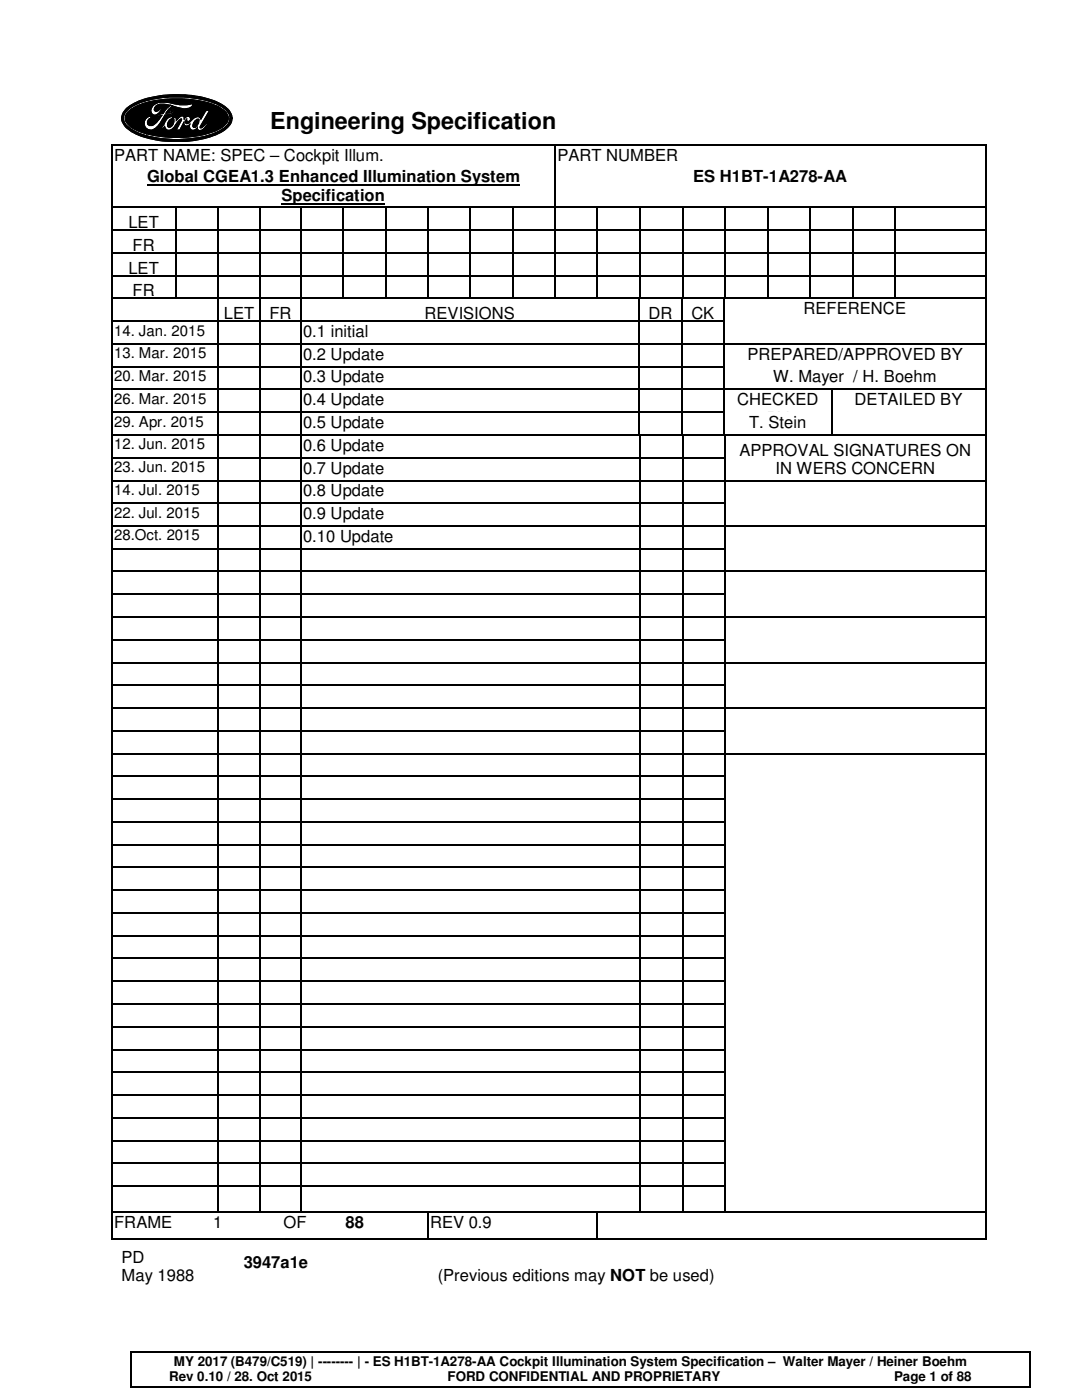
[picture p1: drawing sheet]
<svg xmlns="http://www.w3.org/2000/svg" width="216mm" height="279mm" viewBox="0 0 216 279" stroke-linecap="round" stroke-linejoin="round" font-family="sans-serif">
<g fill="#000">
<path d="M22.2 28.8h.2v.2h-.2zM22.4 28.8h.3v.2h-.3zM51.9 28.8h.3v.2h-.3zM110.6 28.8h.3v.2h-.3zM165.6 28.8h.2v.2h-.2zM165.8 28.8h.2v.2h-.2zM196.6 28.8h.2v.2h-.2zM22.2 41.3h.2v.2h-.2zM22.2 45.8h.2v.3h-.2zM22.2 50.3h.2v.3h-.2zM22.2 54.9h.2v.2h-.2zM22.2 59.4h.2v.2h-.2z"/>
<path d="M34.9 41.3h.3v.2h-.3zM34.9 45.8h.3v.3h-.3zM34.9 50.3h.3v.3h-.3zM34.9 54.9h.3v.2h-.3zM34.9 59.4h.3v.2h-.3zM43.3 41.3h.3v.2h-.3zM43.3 45.8h.3v.3h-.3zM43.3 50.3h.3v.3h-.3zM43.3 54.9h.3v.2h-.3zM43.3 59.4h.3v.2h-.3zM51.9 41.3h.2v.2h-.2zM51.9 45.8h.2v.3h-.2z"/>
<path d="M51.9 50.3h.2v.3h-.2zM51.9 54.9h.2v.2h-.2zM51.9 59.4h.2v.2h-.2zM59.9 41.3h.3v.2h-.3zM59.9 45.8h.3v.3h-.3zM59.9 50.3h.3v.3h-.3zM59.9 54.9h.3v.2h-.3zM59.9 59.4h.3v.2h-.3zM68.4 41.3h.2v.2h-.2zM68.4 45.8h.2v.3h-.2zM68.4 50.3h.2v.3h-.2zM68.4 54.9h.2v.2h-.2z"/>
<path d="M68.4 59.4h.2v.2h-.2zM76.8 41.3h.3v.2h-.3zM76.8 45.8h.3v.3h-.3zM76.8 50.3h.3v.3h-.3zM76.8 54.9h.3v.2h-.3zM76.8 59.4h.3v.2h-.3zM85.2 41.3h.3v.2h-.3zM85.2 45.8h.3v.3h-.3zM85.2 50.3h.3v.3h-.3zM85.2 54.9h.3v.2h-.3zM85.2 59.4h.3v.2h-.3zM93.7 41.3h.2v.2h-.2z"/>
<path d="M93.7 45.8h.2v.3h-.2zM93.7 50.3h.2v.3h-.2zM93.7 54.9h.2v.2h-.2zM93.7 59.4h.2v.2h-.2zM102.2 41.3h.2v.2h-.2zM102.2 45.8h.2v.3h-.2zM102.2 50.3h.2v.3h-.2zM102.2 54.9h.2v.2h-.2zM102.2 59.4h.2v.2h-.2zM110.6 41.3h.3v.2h-.3zM110.6 45.8h.3v.3h-.3zM110.6 50.3h.3v.3h-.3z"/>
<path d="M110.6 54.9h.3v.2h-.3zM110.6 59.4h.3v.2h-.3zM119.1 41.3h.2v.2h-.2zM119.1 45.8h.2v.3h-.2zM119.1 50.3h.2v.3h-.2zM119.1 54.9h.2v.2h-.2zM119.1 59.4h.2v.2h-.2zM127.5 59.4h.2v.2h-.2zM127.6 41.3h.2v.2h-.2zM127.6 45.8h.2v.3h-.2zM127.6 50.3h.2v.3h-.2zM127.6 54.9h.2v.2h-.2z"/>
<path d="M127.7 59.4h.2v.2h-.2zM135.9 59.4h.3v.2h-.3zM136.1 41.3h.2v.2h-.2zM136.1 45.8h.2v.3h-.2zM136.1 50.3h.2v.3h-.2zM136.1 54.9h.2v.2h-.2zM136.2 59.4h.2v.2h-.2zM144.4 59.4h.3v.2h-.3zM144.6 41.3h.2v.2h-.2zM144.6 45.8h.2v.3h-.2zM144.6 50.3h.2v.3h-.2zM144.6 54.9h.2v.2h-.2z"/>
<path d="M144.7 59.4h.2v.2h-.2zM153 41.3h.3v.2h-.3zM153 45.8h.3v.3h-.3zM153 50.3h.3v.3h-.3zM153 54.9h.3v.2h-.3zM153 59.4h.3v.2h-.3zM161.5 41.3h.3v.2h-.3zM161.5 45.8h.3v.3h-.3zM161.5 50.3h.3v.3h-.3zM161.5 54.9h.3v.2h-.3zM161.5 59.4h.3v.2h-.3zM170 41.3h.2v.2h-.2z"/>
<path d="M170 45.8h.2v.3h-.2zM170 50.3h.2v.3h-.2zM170 54.9h.2v.2h-.2zM170 59.4h.2v.2h-.2zM178.5 41.3h.2v.2h-.2zM178.5 45.8h.2v.3h-.2zM178.5 50.3h.2v.3h-.2zM178.5 54.9h.2v.2h-.2zM178.5 59.4h.2v.2h-.2zM196.6 41.3h.2v.2h-.2zM196.6 45.8h.2v.3h-.2zM196.6 50.3h.2v.3h-.2z"/>
<path d="M196.6 54.9h.2v.2h-.2zM196.6 59.4h.2v.2h-.2zM22.2 64h.2v.2h-.2zM22.2 68.5h.2v.2h-.2zM22.2 73.1h.2v.2h-.2zM22.2 77.6h.2v.3h-.2zM43.3 64h.3v.2h-.3zM43.3 68.5h.3v.2h-.3zM43.3 73.1h.3v.2h-.3zM43.3 77.6h.3v.3h-.3zM51.9 64h.2v.2h-.2zM51.9 68.5h.2v.2h-.2z"/>
<path d="M51.9 73.1h.2v.2h-.2zM51.9 77.6h.2v.3h-.2zM59.9 64h.3v.2h-.3zM59.9 68.5h.3v.2h-.3zM59.9 73.1h.3v.2h-.3zM59.9 77.6h.3v.3h-.3zM127.5 64h.2v.2h-.2zM127.5 68.5h.2v.2h-.2zM127.5 73.1h.2v.2h-.2zM127.5 77.6h.2v.3h-.2zM135.9 64h.3v.2h-.3zM135.9 68.5h.3v.2h-.3z"/>
<path d="M135.9 73.1h.3v.2h-.3zM135.9 77.6h.3v.3h-.3zM144.4 64h.3v.2h-.3zM144.4 68.5h.3v.2h-.3zM144.4 73.1h.3v.2h-.3zM144.4 77.6h.3v.3h-.3zM165.8 77.6h.2v.3h-.2zM196.6 64h.2v.2h-.2zM196.6 68.5h.2v.2h-.2zM196.6 73.1h.2v.2h-.2zM196.6 77.6h.2v.3h-.2zM22.2 82.1h.2v.3h-.2z"/>
<path d="M22.2 86.7h.2v.2h-.2zM22.2 91.2h.2v.2h-.2zM22.2 95.8h.2v.2h-.2zM43.3 82.1h.3v.3h-.3zM43.3 86.7h.3v.2h-.3zM43.3 91.2h.3v.2h-.3zM43.3 95.8h.3v.2h-.3zM51.9 82.1h.2v.3h-.2zM51.9 86.7h.2v.2h-.2zM51.9 91.2h.2v.2h-.2zM51.9 95.8h.2v.2h-.2zM59.9 82.1h.3v.3h-.3z"/>
<path d="M59.9 86.7h.3v.2h-.3zM59.9 91.2h.3v.2h-.3zM59.9 95.8h.3v.2h-.3zM127.5 82.1h.2v.3h-.2zM127.5 86.7h.2v.2h-.2zM127.6 91.2h.2v.2h-.2zM127.6 95.8h.2v.2h-.2zM127.7 86.7h.2v.2h-.2zM135.9 82.1h.3v.3h-.3zM135.9 86.7h.3v.2h-.3zM136.1 91.2h.2v.2h-.2zM136.1 95.8h.2v.2h-.2z"/>
<path d="M136.2 86.7h.2v.2h-.2zM144.4 82.1h.3v.3h-.3zM144.4 86.7h.3v.2h-.3zM144.6 91.2h.2v.2h-.2zM144.6 95.8h.2v.2h-.2zM144.7 86.7h.2v.2h-.2zM165.8 82.1h.2v.3h-.2zM165.8 86.7h.2v.2h-.2zM196.6 82.1h.2v.3h-.2zM196.6 86.7h.2v.2h-.2zM196.6 91.2h.2v.2h-.2zM196.6 95.8h.2v.2h-.2z"/>
<path d="M22.2 100.3h.2v.2h-.2zM22.2 104.9h.2v.2h-.2zM22.2 109.4h.2v.2h-.2zM22.2 113.9h.2v.3h-.2zM22.2 118.4h.2v.3h-.2zM43.3 100.3h.3v.2h-.3zM43.3 104.9h.3v.2h-.3zM43.3 109.4h.3v.2h-.3zM43.3 113.9h.3v.3h-.3zM43.3 118.4h.3v.3h-.3zM51.9 100.3h.2v.2h-.2zM51.9 104.9h.2v.2h-.2z"/>
<path d="M51.9 109.4h.2v.2h-.2zM51.9 113.9h.2v.3h-.2zM51.9 118.4h.2v.3h-.2zM59.9 100.3h.3v.2h-.3zM59.9 104.9h.3v.2h-.3zM59.9 109.4h.3v.2h-.3zM59.9 113.9h.3v.3h-.3zM59.9 118.4h.3v.3h-.3zM127.6 100.3h.2v.2h-.2zM127.6 104.9h.2v.2h-.2zM127.6 109.4h.2v.2h-.2zM127.6 113.9h.2v.3h-.2z"/>
<path d="M127.6 118.4h.2v.3h-.2zM136.1 100.3h.2v.2h-.2zM136.1 104.9h.2v.2h-.2zM136.1 109.4h.2v.2h-.2zM136.1 113.9h.2v.3h-.2zM136.1 118.4h.2v.3h-.2zM144.6 100.3h.2v.2h-.2zM144.6 104.9h.2v.2h-.2zM144.6 109.4h.2v.2h-.2zM144.6 113.9h.2v.3h-.2zM144.6 118.4h.2v.3h-.2zM196.6 100.3h.2v.2h-.2z"/>
<path d="M196.6 104.9h.2v.2h-.2zM196.6 109.4h.2v.2h-.2zM196.6 113.9h.2v.3h-.2zM196.6 118.4h.2v.3h-.2zM22.2 123.1h.2v.2h-.2zM22.2 127.6h.2v.2h-.2zM22.2 132.1h.2v.2h-.2zM22.2 136.7h.2v.2h-.2zM43.3 123.1h.3v.2h-.3zM43.3 127.6h.3v.2h-.3zM43.3 132.1h.3v.2h-.3zM43.3 136.7h.3v.2h-.3z"/>
<path d="M51.9 123.1h.2v.2h-.2zM51.9 127.6h.2v.2h-.2zM51.9 132.1h.2v.2h-.2zM51.9 136.7h.2v.2h-.2zM59.9 123.1h.3v.2h-.3zM59.9 127.6h.3v.2h-.3zM59.9 132.1h.3v.2h-.3zM59.9 136.7h.3v.2h-.3zM127.6 123.1h.2v.2h-.2zM127.6 127.6h.2v.2h-.2zM127.6 132.1h.2v.2h-.2zM127.6 136.7h.2v.2h-.2z"/>
<path d="M136.1 123.1h.2v.2h-.2zM136.1 127.6h.2v.2h-.2zM136.1 132.1h.2v.2h-.2zM136.1 136.7h.2v.2h-.2zM144.6 123.1h.2v.2h-.2zM144.6 127.6h.2v.2h-.2zM144.6 132.1h.2v.2h-.2zM144.6 136.7h.2v.2h-.2zM196.6 123.1h.2v.2h-.2zM196.6 127.6h.2v.2h-.2zM196.6 132.1h.2v.2h-.2zM196.6 136.7h.2v.2h-.2z"/>
<path d="M22.2 141.2h.2v.2h-.2zM22.2 145.7h.2v.3h-.2zM22.2 150.3h.2v.2h-.2zM22.2 154.9h.2v.2h-.2zM22.2 159.4h.2v.2h-.2zM43.3 141.2h.3v.2h-.3zM43.3 145.7h.3v.3h-.3zM43.3 150.3h.3v.2h-.3zM43.3 154.9h.3v.2h-.3zM43.3 159.4h.3v.2h-.3zM51.9 141.2h.2v.2h-.2zM51.9 145.7h.2v.3h-.2z"/>
<path d="M51.9 150.3h.2v.2h-.2zM51.9 154.9h.2v.2h-.2zM51.9 159.4h.2v.2h-.2zM59.9 141.2h.3v.2h-.3zM59.9 145.7h.3v.3h-.3zM59.9 150.3h.3v.2h-.3zM59.9 154.9h.3v.2h-.3zM59.9 159.4h.3v.2h-.3zM127.6 141.2h.2v.2h-.2zM127.6 145.7h.2v.3h-.2zM127.6 150.3h.2v.2h-.2zM127.6 154.9h.2v.2h-.2z"/>
<path d="M127.6 159.4h.2v.2h-.2zM136.1 141.2h.2v.2h-.2zM136.1 145.7h.2v.3h-.2zM136.1 150.3h.2v.2h-.2zM136.1 154.9h.2v.2h-.2zM136.1 159.4h.2v.2h-.2zM144.6 141.2h.2v.2h-.2zM144.6 145.7h.2v.3h-.2zM144.6 150.3h.2v.2h-.2zM144.6 154.9h.2v.2h-.2zM144.6 159.4h.2v.2h-.2zM196.6 141.2h.2v.2h-.2z"/>
<path d="M196.6 145.7h.2v.3h-.2zM196.6 150.3h.2v.2h-.2zM196.6 154.9h.2v.2h-.2zM196.6 159.4h.2v.2h-.2zM22.2 163.9h.2v.3h-.2zM22.2 168.4h.2v.3h-.2zM22.2 173h.2v.2h-.2zM22.2 177.5h.2v.3h-.2zM43.3 163.9h.3v.3h-.3zM43.3 168.4h.3v.3h-.3zM43.3 173h.3v.2h-.3zM43.3 177.5h.3v.3h-.3z"/>
<path d="M51.9 163.9h.2v.3h-.2zM51.9 168.4h.2v.3h-.2zM51.9 173h.2v.2h-.2zM51.9 177.5h.2v.3h-.2zM59.9 163.9h.3v.3h-.3zM59.9 168.4h.3v.3h-.3zM59.9 173h.3v.2h-.3zM59.9 177.5h.3v.3h-.3zM127.6 163.9h.2v.3h-.2zM127.6 168.4h.2v.3h-.2zM127.6 173h.2v.2h-.2zM127.6 177.5h.2v.3h-.2z"/>
<path d="M136.1 163.9h.2v.3h-.2zM136.1 168.4h.2v.3h-.2zM136.1 173h.2v.2h-.2zM136.1 177.5h.2v.3h-.2zM144.6 163.9h.2v.3h-.2zM144.6 168.4h.2v.3h-.2zM144.6 173h.2v.2h-.2zM144.6 177.5h.2v.3h-.2zM196.6 163.9h.2v.3h-.2zM196.6 168.4h.2v.3h-.2zM196.6 173h.2v.2h-.2zM196.6 177.5h.2v.3h-.2z"/>
<path d="M22.2 182.1h.2v.2h-.2zM22.2 186.6h.2v.3h-.2zM22.2 191.2h.2v.2h-.2zM22.2 195.7h.2v.3h-.2zM43.3 182.1h.3v.2h-.3zM43.3 186.6h.3v.3h-.3zM43.3 191.2h.3v.2h-.3zM43.3 195.7h.3v.3h-.3zM51.9 182.1h.2v.2h-.2zM51.9 186.6h.2v.3h-.2zM51.9 191.2h.2v.2h-.2zM51.9 195.7h.2v.3h-.2z"/>
<path d="M59.9 182.1h.3v.2h-.3zM59.9 186.6h.3v.3h-.3zM59.9 191.2h.3v.2h-.3zM59.9 195.7h.3v.3h-.3zM127.6 182.1h.2v.2h-.2zM127.6 186.6h.2v.3h-.2zM127.6 191.2h.2v.2h-.2zM127.6 195.7h.2v.3h-.2zM136.1 182.1h.2v.2h-.2zM136.1 186.6h.2v.3h-.2zM136.1 191.2h.2v.2h-.2zM136.1 195.7h.2v.3h-.2z"/>
<path d="M144.6 182.1h.2v.2h-.2zM144.6 186.6h.2v.3h-.2zM144.6 191.2h.2v.2h-.2zM144.6 195.7h.2v.3h-.2zM196.6 182.1h.2v.2h-.2zM196.6 186.6h.2v.3h-.2zM196.6 191.2h.2v.2h-.2zM196.6 195.7h.2v.3h-.2zM22.2 200.2h.2v.3h-.2zM22.2 204.8h.2v.3h-.2zM22.2 209.3h.2v.3h-.2zM22.2 213.9h.2v.2h-.2z"/>
<path d="M22.2 218.4h.2v.3h-.2zM43.3 200.2h.3v.3h-.3zM43.3 204.8h.3v.3h-.3zM43.3 209.3h.3v.3h-.3zM43.3 213.9h.3v.2h-.3zM43.3 218.4h.3v.3h-.3zM51.9 200.2h.2v.3h-.2zM51.9 204.8h.2v.3h-.2zM51.9 209.3h.2v.3h-.2zM51.9 213.9h.2v.2h-.2zM51.9 218.4h.2v.3h-.2zM59.9 200.2h.3v.3h-.3z"/>
<path d="M59.9 204.8h.3v.3h-.3zM59.9 209.3h.3v.3h-.3zM59.9 213.9h.3v.2h-.3zM59.9 218.4h.3v.3h-.3zM127.6 200.2h.2v.3h-.2zM127.6 204.8h.2v.3h-.2zM127.6 209.3h.2v.3h-.2zM127.6 213.9h.2v.2h-.2zM127.6 218.4h.2v.3h-.2zM136.1 200.2h.2v.3h-.2zM136.1 204.8h.2v.3h-.2zM136.1 209.3h.2v.3h-.2z"/>
<path d="M136.1 213.9h.2v.2h-.2zM136.1 218.4h.2v.3h-.2zM144.6 200.2h.2v.3h-.2zM144.6 204.8h.2v.3h-.2zM144.6 209.3h.2v.3h-.2zM144.6 213.9h.2v.2h-.2zM144.6 218.4h.2v.3h-.2zM196.6 200.2h.2v.3h-.2zM196.6 204.8h.2v.3h-.2zM196.6 209.3h.2v.3h-.2zM196.6 213.9h.2v.2h-.2zM196.6 218.4h.2v.3h-.2z"/>
<path d="M22.2 223h.2v.2h-.2zM22.2 227.5h.2v.3h-.2zM22.2 232.1h.2v.2h-.2zM22.2 236.6h.2v.3h-.2zM43.3 223h.3v.2h-.3zM43.3 227.5h.3v.3h-.3zM43.3 232.1h.3v.2h-.3zM43.3 236.6h.3v.3h-.3zM51.9 223h.2v.2h-.2zM51.9 227.5h.2v.3h-.2zM51.9 232.1h.2v.2h-.2zM51.9 236.6h.2v.3h-.2z"/>
<path d="M59.9 223h.3v.2h-.3zM59.9 227.5h.3v.3h-.3zM59.9 232.1h.3v.2h-.3zM59.9 236.6h.3v.3h-.3zM127.6 223h.2v.2h-.2zM127.6 227.5h.2v.3h-.2zM127.6 232.1h.2v.2h-.2zM127.6 236.6h.2v.3h-.2zM136.1 223h.2v.2h-.2zM136.1 227.5h.2v.3h-.2zM136.1 232.1h.2v.2h-.2zM136.1 236.6h.2v.3h-.2z"/>
<path d="M144.6 223h.2v.2h-.2zM144.6 227.5h.2v.3h-.2zM144.6 232.1h.2v.2h-.2zM144.6 236.6h.2v.3h-.2zM196.6 223h.2v.2h-.2zM196.6 227.5h.2v.3h-.2zM196.6 232.1h.2v.2h-.2zM196.6 236.6h.2v.3h-.2zM22.2 241.9h.2v.2h-.2zM22.2 247.2h.2v.2h-.2zM22.4 247.2h.3v.2h-.3zM42 241.9h.3v.2h-.3z"/>
<path d="M42 247.2h.3v.2h-.3zM42.3 241.9h1v.2h-1zM43.3 241.9h.3v.2h-.3zM46.7 247.2h.2v.2h-.2zM51.9 241.9h.2v.2h-.2zM56.1 241.9h.2v.2h-.2zM56.1 247.2h.2v.2h-.2zM59.9 241.9h.3v.2h-.3zM68.5 241.9h.2v.2h-.2zM68.5 247.2h.2v.2h-.2zM85.2 241.9h.3v.2h-.3zM85.2 247.2h.3v.2h-.3z"/>
<path d="M85.5 247.2h.2v.2h-.2zM119.1 241.9h.2v.2h-.2zM119.1 247.2h.2v.2h-.2zM127.6 241.9h.2v.2h-.2zM136.1 241.9h.2v.2h-.2zM144.6 241.9h.2v.2h-.2zM170.1 247.2h.2v.2h-.2zM170.3 247.2h.3v.2h-.3zM196.6 241.9h.2v.2h-.2zM196.6 247.2h.2v.2h-.2zM26 269.6h.2v.2h-.2zM26 276.6h.2v.3h-.2z"/>
<path d="M205.4 269.6h.3v.2h-.3zM205.4 276.6h.3v.3h-.3z"/>
</g>
<g fill="none" stroke="#000" stroke-width=".21">
<path d="M22.7 28.9h29.2M52.2 28.9h58.4M110.9 28.9h54.7M166 28.9h30.6M22.4 41.4h12.5M35.2 41.4h8.1M43.6 41.4h8.3M52 41.5v4.3M52 46.1v4.2M52 50.6v4.3M52 55.1v4.3M52 59.6v4.4"/>
<path d="M52.1 41.4h7.8M60.2 41.4h8.2M68.5 41.5v4.3M68.5 46.1v4.2M68.5 50.6v4.3M68.5 55.1v4.3M68.6 41.4h8.2M77.1 41.4h8.1M85.5 41.4h8.2M93.8 41.5v4.3M93.8 46.1v4.2M93.8 50.6v4.3"/>
<path d="M93.8 55.1v4.3M93.9 41.4h8.3M102.3 41.5v4.3M102.3 46.1v4.2M102.3 50.6v4.3M102.3 55.1v4.3M102.4 41.4h8.2M110.9 41.4h8.2M119.3 41.4h8.3M127.6 59.6v4.4M127.8 41.4h8.3M136.2 41.5v4.3"/>
<path d="M136.2 46.1v4.2M136.2 50.6v4.3M136.2 55.1v4.3M136.3 41.4h8.3M144.7 41.5v4.3M144.7 46.1v4.2M144.7 50.6v4.3M144.7 55.1v4.3M144.8 41.4h8.2M153.3 41.4h8.2M161.8 41.4h8.2M170.1 41.5v4.3"/>
<path d="M170.1 46.1v4.2M170.1 50.6v4.3M170.1 55.1v4.3M170.2 41.4h8.3M178.6 41.5v4.3M178.6 46.1v4.2M178.6 50.6v4.3M178.6 55.1v4.3M178.7 41.4h17.9M22.4 64.1h20.9M22.4 68.6h20.9M43.6 64.1h8.3"/>
<path d="M43.6 68.6h8.3M52 64.2v4.3M52 68.7v4.4M52 73.3v4.3M52 77.9v4.2M52.1 64.1h7.8M52.1 68.6h7.8M60.2 64.1h67.3M60.2 68.6h67.3M127.6 64.2v4.3M127.6 68.7v4.4M127.6 73.3v4.3"/>
<path d="M127.6 77.9v4.2M127.7 64.1h8.2M127.7 68.6h8.2M136.2 64.1h8.2M136.2 68.6h8.2M144.7 68.6h51.9M165.9 77.9v4.2M22.4 91.3h20.9M22.4 95.9h20.9M43.6 91.3h8.3M43.6 95.9h8.3M52 82.4v4.3"/>
<path d="M52 86.9v4.3M52 91.4v4.4M52 96v4.3M52.1 91.3h7.8M52.1 95.9h7.8M60.2 91.3h67.4M60.2 95.9h67.4M127.6 82.4v4.3M127.8 91.3h8.3M127.8 95.9h8.3M136.2 86.9v4.3M136.2 91.4v4.4"/>
<path d="M136.2 96v4.3M136.3 91.3h8.3M136.3 95.9h8.3M144.7 86.9v4.3M144.7 91.4v4.4M144.7 96v4.3M144.8 95.9h51.8M165.9 82.4v4.3M22.4 100.4h20.9M43.6 100.4h8.3M52 100.5v4.4M52 105.1v4.3"/>
<path d="M52 109.6v4.3M52 114.2v4.2M52 118.7v4.4M52.1 100.4h7.8M60.2 100.4h67.4M127.8 100.4h8.3M136.2 100.5v4.4M136.2 105.1v4.3M136.2 109.6v4.3M136.2 114.2v4.2M136.2 118.7v4.4M136.3 100.4h8.3"/>
<path d="M144.7 100.5v4.4M144.7 105.1v4.3M144.7 109.6v4.3M144.7 114.2v4.2M144.7 118.7v4.4M22.4 123.2h20.9M22.4 127.7h20.9M22.4 132.2h20.9M43.6 123.2h8.3M43.6 127.7h8.3M43.6 132.2h8.3M52 123.3v4.3"/>
<path d="M52 127.8v4.3M52 132.3v4.4M52 136.9v4.3M52.1 123.2h7.8M52.1 127.7h7.8M52.1 132.2h7.8M60.2 123.2h67.4M60.2 127.7h67.4M60.2 132.2h67.4M127.8 123.2h8.3M127.8 127.7h8.3M127.8 132.2h8.3"/>
<path d="M136.2 123.3v4.3M136.2 127.8v4.3M136.2 132.3v4.4M136.2 136.9v4.3M136.3 123.2h8.3M136.3 127.7h8.3M136.3 132.2h8.3M144.7 123.3v4.3M144.7 127.8v4.3M144.7 132.3v4.4M144.7 136.9v4.3M144.8 123.2h51.8"/>
<path d="M144.8 132.2h51.8M22.4 155h20.9M22.4 159.5h20.9M43.6 155h8.3M43.6 159.5h8.3M52 141.4v4.3M52 146v4.3M52 150.5v4.4M52 155.1v4.3M52 159.6v4.3M52.1 155h7.8M52.1 159.5h7.8"/>
<path d="M60.2 155h67.4M60.2 159.5h67.4M127.8 155h8.3M127.8 159.5h8.3M136.2 141.4v4.3M136.2 146v4.3M136.2 150.5v4.4M136.2 155.1v4.3M136.2 159.6v4.3M136.3 155h8.3M136.3 159.5h8.3M144.7 141.4v4.3"/>
<path d="M144.7 146v4.3M144.7 150.5v4.4M144.7 155.1v4.3M144.7 159.6v4.3M52 164.2v4.2M52 168.7v4.3M52 173.2v4.3M52 177.8v4.3M136.2 164.2v4.2M136.2 168.7v4.3M136.2 173.2v4.3M136.2 177.8v4.3"/>
<path d="M144.7 164.2v4.2M144.7 168.7v4.3M144.7 173.2v4.3M144.7 177.8v4.3M22.4 186.8h20.9M22.4 191.3h20.9M43.6 186.8h8.3M43.6 191.3h8.3M52 182.3v4.3M52 186.9v4.3M52 191.4v4.3M52 196v4.2"/>
<path d="M52.1 186.8h7.8M52.1 191.3h7.8M60.2 186.8h67.4M60.2 191.3h67.4M127.8 186.8h8.3M127.8 191.3h8.3M136.2 182.3v4.3M136.2 186.9v4.3M136.2 191.4v4.3M136.2 196v4.2M136.3 186.8h8.3M136.3 191.3h8.3"/>
<path d="M144.7 182.3v4.3M144.7 186.9v4.3M144.7 191.4v4.3M144.7 196v4.2M22.4 214h20.9M22.4 218.5h20.9M43.6 214h8.3M43.6 218.5h8.3M52 200.5v4.3M52 205.1v4.2M52 209.6v4.3M52 214.1v4.3"/>
<path d="M52 218.7v4.3M52.1 214h7.8M52.1 218.5h7.8M60.2 214h67.4M60.2 218.5h67.4M127.8 214h8.3M127.8 218.5h8.3M136.2 200.5v4.3M136.2 205.1v4.2M136.2 209.6v4.3M136.2 214.1v4.3M136.2 218.7v4.3"/>
<path d="M136.3 214h8.3M136.3 218.5h8.3M144.7 200.5v4.3M144.7 205.1v4.2M144.7 209.6v4.3M144.7 214.1v4.3M144.7 218.7v4.3M22.4 223.1h20.9M43.6 223.1h8.3M52 223.2v4.3M52 227.8v4.3M52 232.3v4.3"/>
<path d="M52 236.9v5M52.1 223.1h7.8M60.2 223.1h67.4M127.8 223.1h8.3M136.2 223.2v4.3M136.2 227.8v4.3M136.2 232.3v4.3M136.2 236.9v5M136.3 223.1h8.3M144.7 223.2v4.3M144.7 227.8v4.3M144.7 232.3v4.3"/>
<path d="M144.7 236.9v5M26.1 269.8v6.8M26.2 269.7h179.2"/>
</g>
<g fill="none" stroke="#000" stroke-width=".25">
<path d="M22.3 29v12.3M110.7 29v12.3M196.7 29v12.3M22.3 41.5v4.3M22.3 46.1v4.2M22.3 50.6v4.3M22.3 55.1v4.3M22.3 59.6v4.4M22.4 45.9h12.5M22.4 50.5h12.5M22.4 55h12.5M22.4 59.5h12.5"/>
<path d="M35.1 41.5v4.3M35.1 46.1v4.2M35.1 50.6v4.3M35.1 55.1v4.3M35.2 45.9h8.1M35.2 50.5h8.1M35.2 55h8.1M35.2 59.5h8.1M43.5 41.5v4.3M43.5 46.1v4.2M43.5 50.6v4.3M43.5 55.1v4.3"/>
<path d="M43.5 59.6v4.4M43.6 45.9h8.3M43.6 50.5h8.3M43.6 55h8.3M43.6 59.5h8.3M52.1 45.9h7.8M52.1 50.5h7.8M52.1 55h7.8M52.1 59.5h7.8M60 41.5v4.3M60 46.1v4.2M60 50.6v4.3"/>
<path d="M60 55.1v4.3M60 59.6v4.4M60.2 45.9h8.2M60.2 50.5h8.2M60.2 55h8.2M60.2 59.5h8.2M68.6 45.9h8.2M68.6 50.5h8.2M68.6 55h8.2M68.6 59.5h8.2M77 41.5v4.3M77 46.1v4.2"/>
<path d="M77 50.6v4.3M77 55.1v4.3M77.1 45.9h8.1M77.1 50.5h8.1M77.1 55h8.1M77.1 59.5h8.1M85.3 41.5v4.3M85.3 46.1v4.2M85.3 50.6v4.3M85.3 55.1v4.3M85.5 45.9h8.2M85.5 50.5h8.2"/>
<path d="M85.5 55h8.2M85.5 59.5h8.2M93.9 45.9h8.3M93.9 50.5h8.3M93.9 55h8.3M93.9 59.5h8.3M102.4 45.9h8.2M102.4 50.5h8.2M102.4 55h8.2M102.4 59.5h8.2M110.7 41.5v4.3M110.7 46.1v4.2"/>
<path d="M110.7 50.6v4.3M110.7 55.1v4.3M110.9 45.9h8.2M110.9 50.5h8.2M110.9 55h8.2M110.9 59.5h8.2M119.2 41.5v4.3M119.2 46.1v4.2M119.2 50.6v4.3M119.2 55.1v4.3M119.3 45.9h8.3M119.3 50.5h8.3"/>
<path d="M119.3 55h8.3M119.3 59.5h8.2M127.7 41.5v4.3M127.7 46.1v4.2M127.7 50.6v4.3M127.7 55.1v4.3M127.8 45.9h8.3M127.8 50.5h8.3M127.8 55h8.3M127.9 59.5h8M136.1 59.6v4.4M136.3 45.9h8.3"/>
<path d="M136.3 50.5h8.3M136.3 55h8.3M136.4 59.5h8M144.5 59.6v4.4M144.8 45.9h8.2M144.8 50.5h8.2M144.8 55h8.2M144.9 59.5h8.1M153.2 41.5v4.3M153.2 46.1v4.2M153.2 50.6v4.3M153.2 55.1v4.3"/>
<path d="M153.3 45.9h8.2M153.3 50.5h8.2M153.3 55h8.2M153.3 59.5h8.2M161.6 41.5v4.3M161.6 46.1v4.2M161.6 50.6v4.3M161.6 55.1v4.3M161.8 45.9h8.2M161.8 50.5h8.2M161.8 55h8.2M161.8 59.5h8.2"/>
<path d="M170.2 45.9h8.3M170.2 50.5h8.3M170.2 55h8.3M170.2 59.5h8.3M178.7 45.9h17.9M178.7 50.5h17.9M178.7 55h17.9M178.7 59.5h17.9M196.7 41.5v4.3M196.7 46.1v4.2M196.7 50.6v4.3M196.7 55.1v4.3"/>
<path d="M196.7 59.6v4.4M22.3 64.2v4.3M22.3 68.7v4.4M22.3 73.3v4.3M22.3 77.9v4.2M22.4 73.2h20.9M22.4 77.7h20.9M43.5 64.2v4.3M43.5 68.7v4.4M43.5 73.3v4.3M43.5 77.9v4.2M43.6 73.2h8.3"/>
<path d="M43.6 77.7h8.3M52.1 73.2h7.8M52.1 77.7h7.8M60 64.2v4.3M60 68.7v4.4M60 73.3v4.3M60 77.9v4.2M60.2 73.2h67.3M60.2 77.7h67.3M127.7 73.2h8.2M127.7 77.7h8.2M136.1 64.2v4.3"/>
<path d="M136.1 68.7v4.4M136.1 73.3v4.3M136.1 77.9v4.2M136.2 73.2h8.2M136.2 77.7h8.2M144.5 64.2v4.3M144.5 68.7v4.4M144.5 73.3v4.3M144.5 77.9v4.2M144.7 77.7h21.1M166 77.7h30.6M196.7 64.2v4.3"/>
<path d="M196.7 68.7v4.4M196.7 73.3v4.3M196.7 77.9v4.2M22.3 82.4v4.3M22.3 86.9v4.3M22.3 91.4v4.4M22.3 96v4.3M22.4 82.3h20.9M22.4 86.8h20.9M43.5 82.4v4.3M43.5 86.9v4.3M43.5 91.4v4.4"/>
<path d="M43.5 96v4.3M43.6 82.3h8.3M43.6 86.8h8.3M52.1 82.3h7.8M52.1 86.8h7.8M60 82.4v4.3M60 86.9v4.3M60 91.4v4.4M60 96v4.3M60.2 82.3h67.3M60.2 86.8h67.3M127.7 86.9v4.3"/>
<path d="M127.7 91.4v4.4M127.7 96v4.3M127.7 82.3h8.2M127.9 86.8h8M136.1 82.4v4.3M136.2 82.3h8.2M136.4 86.8h8M144.5 82.4v4.3M144.9 86.8h20.9M166 86.8h30.6M196.7 82.4v4.3M196.7 86.9v4.3"/>
<path d="M196.7 91.4v4.4M196.7 96v4.3M22.3 100.5v4.4M22.3 105.1v4.3M22.3 109.6v4.3M22.3 114.2v4.2M22.3 118.7v4.4M22.4 105h20.9M22.4 109.5h20.9M22.4 114h20.9M22.4 118.6h20.9M43.5 100.5v4.4"/>
<path d="M43.5 105.1v4.3M43.5 109.6v4.3M43.5 114.2v4.2M43.5 118.7v4.4M43.6 105h8.3M43.6 109.5h8.3M43.6 114h8.3M43.6 118.6h8.3M52.1 105h7.8M52.1 109.5h7.8M52.1 114h7.8M52.1 118.6h7.8"/>
<path d="M60 100.5v4.4M60 105.1v4.3M60 109.6v4.3M60 114.2v4.2M60 118.7v4.4M60.2 105h67.4M60.2 109.5h67.4M60.2 114h67.4M60.2 118.6h67.4M127.7 100.5v4.4M127.7 105.1v4.3M127.7 109.6v4.3"/>
<path d="M127.7 114.2v4.2M127.7 118.7v4.4M127.8 105h8.3M127.8 109.5h8.3M127.8 114h8.3M127.8 118.6h8.3M136.3 105h8.3M136.3 109.5h8.3M136.3 114h8.3M136.3 118.6h8.3M144.8 105h51.8M144.8 114h51.8"/>
<path d="M196.7 100.5v4.4M196.7 105.1v4.3M196.7 109.6v4.3M196.7 114.2v4.2M196.7 118.7v4.4M22.3 123.3v4.3M22.3 127.8v4.3M22.3 132.3v4.4M22.3 136.9v4.3M22.4 136.8h20.9M43.5 123.3v4.3M43.5 127.8v4.3"/>
<path d="M43.5 132.3v4.4M43.5 136.9v4.3M43.6 136.8h8.3M52.1 136.8h7.8M60 123.3v4.3M60 127.8v4.3M60 132.3v4.4M60 136.9v4.3M60.2 136.8h67.4M127.7 123.3v4.3M127.7 127.8v4.3M127.7 132.3v4.4"/>
<path d="M127.7 136.9v4.3M127.8 136.8h8.3M136.3 136.8h8.3M196.7 123.3v4.3M196.7 127.8v4.3M196.7 132.3v4.4M196.7 136.9v4.3M22.3 141.4v4.3M22.3 146v4.3M22.3 150.5v4.4M22.3 155.1v4.3M22.3 159.6v4.3"/>
<path d="M22.4 141.3h20.9M22.4 145.8h20.9M22.4 150.4h20.9M43.5 141.4v4.3M43.5 146v4.3M43.5 150.5v4.4M43.5 155.1v4.3M43.5 159.6v4.3M43.6 141.3h8.3M43.6 145.8h8.3M43.6 150.4h8.3M52.1 141.3h7.8"/>
<path d="M52.1 145.8h7.8M52.1 150.4h7.8M60 141.4v4.3M60 146v4.3M60 150.5v4.4M60 155.1v4.3M60 159.6v4.3M60.2 141.3h67.4M60.2 145.8h67.4M60.2 150.4h67.4M127.7 141.4v4.3M127.7 146v4.3"/>
<path d="M127.7 150.5v4.4M127.7 155.1v4.3M127.7 159.6v4.3M127.8 141.3h8.3M127.8 145.8h8.3M127.8 150.4h8.3M136.3 141.3h8.3M136.3 145.8h8.3M136.3 150.4h8.3M144.8 141.3h51.8M144.8 150.4h51.8M196.7 141.4v4.3"/>
<path d="M196.7 146v4.3M196.7 150.5v4.4M196.7 155.1v4.3M196.7 159.6v4.3M22.3 164.2v4.2M22.3 168.7v4.3M22.3 173.2v4.3M22.3 177.8v4.3M22.4 164h20.9M22.4 168.6h20.9M22.4 173.1h20.9M22.4 177.7h20.9"/>
<path d="M43.5 164.2v4.2M43.5 168.7v4.3M43.5 173.2v4.3M43.5 177.8v4.3M43.6 164h8.3M43.6 168.6h8.3M43.6 173.1h8.3M43.6 177.7h8.3M52.1 164h7.8M52.1 168.6h7.8M52.1 173.1h7.8M52.1 177.7h7.8"/>
<path d="M60 164.2v4.2M60 168.7v4.3M60 173.2v4.3M60 177.8v4.3M60.2 164h67.4M60.2 168.6h67.4M60.2 173.1h67.4M60.2 177.7h67.4M127.7 164.2v4.2M127.7 168.7v4.3M127.7 173.2v4.3M127.7 177.8v4.3"/>
<path d="M127.8 164h8.3M127.8 168.6h8.3M127.8 173.1h8.3M127.8 177.7h8.3M136.3 164h8.3M136.3 168.6h8.3M136.3 173.1h8.3M136.3 177.7h8.3M196.7 164.2v4.2M196.7 168.7v4.3M196.7 173.2v4.3M196.7 177.8v4.3"/>
<path d="M22.3 182.3v4.3M22.3 186.9v4.3M22.3 191.4v4.3M22.3 196v4.2M22.4 182.2h20.9M22.4 195.8h20.9M43.5 182.3v4.3M43.5 186.9v4.3M43.5 191.4v4.3M43.5 196v4.2M43.6 182.2h8.3M43.6 195.8h8.3"/>
<path d="M52.1 182.2h7.8M52.1 195.8h7.8M60 182.3v4.3M60 186.9v4.3M60 191.4v4.3M60 196v4.2M60.2 182.2h67.4M60.2 195.8h67.4M127.7 182.3v4.3M127.7 186.9v4.3M127.7 191.4v4.3M127.7 196v4.2"/>
<path d="M127.8 182.2h8.3M127.8 195.8h8.3M136.3 182.2h8.3M136.3 195.8h8.3M196.7 182.3v4.3M196.7 186.9v4.3M196.7 191.4v4.3M196.7 196v4.2M22.3 200.5v4.3M22.3 205.1v4.2M22.3 209.6v4.3M22.3 214.1v4.3"/>
<path d="M22.3 218.7v4.3M22.4 200.4h20.9M22.4 204.9h20.9M22.4 209.5h20.9M43.5 200.5v4.3M43.5 205.1v4.2M43.5 209.6v4.3M43.5 214.1v4.3M43.5 218.7v4.3M43.6 200.4h8.3M43.6 204.9h8.3M43.6 209.5h8.3"/>
<path d="M52.1 200.4h7.8M52.1 204.9h7.8M52.1 209.5h7.8M60 200.5v4.3M60 205.1v4.2M60 209.6v4.3M60 214.1v4.3M60 218.7v4.3M60.2 200.4h67.4M60.2 204.9h67.4M60.2 209.5h67.4M127.7 200.5v4.3"/>
<path d="M127.7 205.1v4.2M127.7 209.6v4.3M127.7 214.1v4.3M127.7 218.7v4.3M127.8 200.4h8.3M127.8 204.9h8.3M127.8 209.5h8.3M136.3 200.4h8.3M136.3 204.9h8.3M136.3 209.5h8.3M196.7 200.5v4.3M196.7 205.1v4.2"/>
<path d="M196.7 209.6v4.3M196.7 214.1v4.3M196.7 218.7v4.3M22.3 223.2v4.3M22.3 227.8v4.3M22.3 232.3v4.3M22.3 236.9v5M22.4 227.6h20.9M22.4 232.2h20.9M22.4 236.7h20.9M43.5 223.2v4.3M43.5 227.8v4.3"/>
<path d="M43.5 232.3v4.3M43.5 236.9v5M43.6 227.6h8.3M43.6 232.2h8.3M43.6 236.7h8.3M52.1 227.6h7.8M52.1 232.2h7.8M52.1 236.7h7.8M60 223.2v4.3M60 227.8v4.3M60 232.3v4.3M60 236.9v5"/>
<path d="M60.2 227.6h67.4M60.2 232.2h67.4M60.2 236.7h67.4M127.7 223.2v4.3M127.7 227.8v4.3M127.7 232.3v4.3M127.7 236.9v5M127.8 227.6h8.3M127.8 232.2h8.3M127.8 236.7h8.3M136.3 227.6h8.3M136.3 232.2h8.3"/>
<path d="M136.3 236.7h8.3M196.7 223.2v4.3M196.7 227.8v4.3M196.7 232.3v4.3M196.7 236.9v5M22.3 242.1v5.1M22.4 242h19.6M22.7 247.3h19.3M42.3 247.3h4.4M43.6 242h8.3M46.9 247.3h9.2M52.1 242h4"/>
<path d="M56.3 242h3.6M56.3 247.3h12.2M60.2 242h8.3M68.7 242h16.5M68.7 247.3h16.5M85.3 242.1v5.1M85.5 242h33.6M85.7 247.3h33.4M119.2 242.1v5.1M119.3 242h8.3M119.3 247.3h50.8M127.8 242h8.3"/>
<path d="M136.3 242h8.3M144.8 242h51.8M170.6 247.3h26M196.7 242.1v5.1M26.2 276.7h179.2M205.6 269.8v6.8"/>
</g>
<path d="M29.3 36.9h74.4M56.2 40.7h20.6" fill="none" stroke="#000" stroke-width=".34"/>
<g fill="#000">
<path d="M25.5 22.3a12.7 12.7 0 0 1 7.4-2.5 27.5 27.5 0 0 1 6.7 .3 9.9 9.9 0 0 1 5.6 2.5 1.92 1.92 0 0 1-.7 2.7 16.2 16.2 0 0 1-8.1 2.1 26.2 26.2 0 0 1-6.6-.6l-.5-.1 .2-.9 .8 .2 2-.5 .2 .2 .4-.5 .2 .5a.68 .68 0 0 0 .8 .3 2.78 2.78 0 0 0 1.4-1.5l.7-.7h.2l-1 2.2 .7-.1 .8-1.5v.4l.4 .3h.3l.5-.3-.1 .7 .4 .5a.97 .97 0 0 0 1.1-.4l.3 .4a1.46 1.46 0 0 0 1.6-1l.2-.3-.2-.2a1.7 1.7 0 0 1-1.2 1v-.3l1.8-3.1h-.7l-1 1.7-.2-.3a1.13 1.13 0 0 0-1.5 .4l-.4 .3a.59 .59 0 0 1-1 .2l.3-.6a.39 .39 0 0 0 .3 .5 .39 .39 0 0 0 .4-.4v-.4l-.3-.3-.5 .1-.5 .5v-.4a.53 .53 0 0 0-.9 0l-.6 .6-.2-.7-.4 .2 .1 .9a.87 .87 0 0 1-1.2 .9 1.34 1.34 0 0 1 1-1.7l-.1-.2a1.54 1.54 0 0 0-1.6 1.4l-.5 .7-1.5 .2 .8-.6 1.1-1.8a.89 .89 0 0 1 1.5-.3h.3l-.3-.3 .4-.2 .1-.4a.42 .42 0 0 0-.5-.3 .42 .42 0 0 0-.3 .4v.3l-.8 .1 .6-.8 .6-.5v-.2l.5 .2a4 4 0 0 0 3.2 .2l.5-.5-.1-.3-2.5 .2-2.5-.5h-1.5a1.59 1.59 0 0 0-1.5 2.3 1.05 1.05 0 0 0 1.6-.5l.2-.5-.1-.2a.91 .91 0 0 1-1.2 .6 1.04 1.04 0 0 1 1-1.3l2.2 .2-1 .9a1.71 1.71 0 0 1-1.5 1l-.2 .2v.3l.9-.4-.9 1.3-1 .8h-.6l-.3-.3-.1-.5 .4-.6 .3-.2v-.2a.94 .94 0 0 0-1.2 .7l-.1 .9 .4 .7 .3 .2-.2 .9-.6-.2a5.5 5.5 0 0 1-3.6-2.4l-.1-.8z" fill-rule="evenodd"/>
<path d="M34.2 22.1h.2v.2l-.3 .2z" fill-rule="evenodd"/>
<path d="M38.9 24.1l.4-.3h.3l.1 .3-.1 .3 .1 .1-.7 .9h-.3l-.2-.2v-.2z" fill-rule="evenodd"/>
<path d="M25.2 21.6a14.8 14.8 0 0 1 8.9-2.7 18 18 0 0 1 10.8 2.4 3.2 3.2 0 0 1 1.4 2.3h-.4a3.8 3.8 0 0 0-2.6-2.9 20.7 20.7 0 0 0-6.7-1.4l-3.5 .1a13.5 13.5 0 0 0-7.7 2.6 2.14 2.14 0 0 0 .4 3.5 16.6 16.6 0 0 0 9.7 2.4 17 17 0 0 0 9.2-2.3 2.76 2.76 0 0 0 1.2-2h.4a3.8 3.8 0 0 1-2.7 3.1 21.8 21.8 0 0 1-16.9-.2 3.7 3.7 0 0 1-2.4-3.1l.3-.9z" fill-rule="evenodd"/>
</g>
<path d="M25.2 21.6a14.8 14.8 0 0 1 8.9-2.7 18 18 0 0 1 10.8 2.4 3.2 3.2 0 0 1 1.4 2.3h-.4a3.8 3.8 0 0 0-2.6-2.9 20.7 20.7 0 0 0-6.7-1.4l-3.5 .1a13.5 13.5 0 0 0-7.7 2.6 2.14 2.14 0 0 0 .4 3.5 16.6 16.6 0 0 0 9.7 2.4 17 17 0 0 0 9.2-2.3 2.76 2.76 0 0 0 1.2-2h.4a3.8 3.8 0 0 1-2.7 3.1 21.8 21.8 0 0 1-16.9-.2 3.7 3.7 0 0 1-2.4-3.1l.3-.9zM25.5 22.3a12.7 12.7 0 0 1 7.4-2.5 27.5 27.5 0 0 1 6.7 .3 9.9 9.9 0 0 1 5.6 2.5 1.92 1.92 0 0 1-.7 2.7 16.2 16.2 0 0 1-8.1 2.1 26.2 26.2 0 0 1-6.6-.6l-.5-.1 .2-.9 .8 .2 2-.5 .2 .2 .4-.5 .2 .5a.68 .68 0 0 0 .8 .3 2.78 2.78 0 0 0 1.4-1.5l.7-.7h.2l-1 2.2 .7-.1 .8-1.5v.4l.4 .3h.3l.5-.3-.1 .7 .4 .5a.97 .97 0 0 0 1.1-.4l.3 .4a1.46 1.46 0 0 0 1.6-1l.2-.3-.2-.2a1.7 1.7 0 0 1-1.2 1v-.3l1.8-3.1h-.7l-1 1.7-.2-.3a1.13 1.13 0 0 0-1.5 .4l-.4 .3a.59 .59 0 0 1-1 .2l.3-.6a.39 .39 0 0 0 .3 .5 .39 .39 0 0 0 .4-.4v-.4l-.3-.3-.5 .1-.5 .5v-.4a.53 .53 0 0 0-.9 0l-.6 .6-.2-.7-.4 .2 .1 .9a.87 .87 0 0 1-1.2 .9 1.34 1.34 0 0 1 1-1.7l-.1-.2a1.54 1.54 0 0 0-1.6 1.4l-.5 .7-1.5 .2 .8-.6 1.1-1.8a.89 .89 0 0 1 1.5-.3h.3l-.3-.3 .4-.2 .1-.4a.42 .42 0 0 0-.5-.3 .42 .42 0 0 0-.3 .4v.3l-.8 .1 .6-.8 .6-.5v-.2l.5 .2a4 4 0 0 0 3.2 .2l.5-.5-.1-.3-2.5 .2-2.5-.5h-1.5a1.59 1.59 0 0 0-1.5 2.3 1.05 1.05 0 0 0 1.6-.5l.2-.5-.1-.2a.91 .91 0 0 1-1.2 .6 1.04 1.04 0 0 1 1-1.3l2.2 .2-1 .9a1.71 1.71 0 0 1-1.5 1l-.2 .2v.3l.9-.4-.9 1.3-1 .8h-.6l-.3-.3-.1-.5 .4-.6 .3-.2v-.2a.94 .94 0 0 0-1.2 .7l-.1 .9 .4 .7 .3 .2-.2 .9-.6-.2a5.5 5.5 0 0 1-3.6-2.4l-.1-.8zM34.2 22.1h.2v.2l-.3 .2zM38.9 24.1l.4-.3h.3l.1 .3-.1 .3 .1 .1-.7 .9h-.3l-.2-.2v-.2zM45.9 23.6a3.8 3.8 0 0 0-2.6-2.9 20.7 20.7 0 0 0-6.7-1.4l-3.5 .1a13.5 13.5 0 0 0-7.7 2.6 2.14 2.14 0 0 0 .4 3.5 16.6 16.6 0 0 0 9.7 2.4 17 17 0 0 0 9.2-2.3l.9-1 .3-.9" fill="none" stroke="#000" stroke-width=".2"/>
<text font-size="4.7" x="53.9" y="25.8">Engineering Specification</text>
<g font-size="3.3">
<text x="22.8" y="32.1">PART NAME: SPEC – Cockpit Illum.</text>
<text x="111.2" y="32.1">PART NUMBER</text>
<text x="29.3" y="36.4">Global CGEA1.3 Enhanced Illumination System</text>
<text x="56.2" y="40.2">Specification</text>
<text x="138.3" y="36.4">ES H1BT-1A278-AA</text>
<text x="25.6" y="45.5">LET</text>
<text x="26.5" y="50.1">FR</text>
<text x="25.6" y="54.6">LET</text>
<text x="26.5" y="59.1">FR</text>
<text x="44.7" y="63.7">LET</text>
<text x="53.8" y="63.7">FR</text>
<text x="84.7" y="63.7">REVISIONS</text>
<text x="129.4" y="63.7">DR</text>
<text x="138" y="63.7">CK</text>
<text x="160.4" y="62.7">REFERENCE</text>
<text x="60.5" y="67.3">0.1 initial</text>
<text x="60.5" y="71.8">0.2 Update</text>
<text x="149.1" y="71.8">PREPARED/APPROVED BY</text>
<text x="60.5" y="76.3">0.3 Update</text>
<text x="154.3" y="76.3">W. Mayer / H. Boehm</text>
<text x="60.5" y="80.9">0.4 Update</text>
<text x="147.1" y="80.9">CHECKED</text>
<text x="170.5" y="80.9">DETAILED BY</text>
<text x="60.5" y="85.4">0.5 Update</text>
<text x="60.5" y="90">0.6 Update</text>
<text x="149.5" y="85.4">T. Stein</text>
<text x="153" y="84.7">BY</text>
<text x="60.5" y="94.5">0.7 Update</text>
<text x="147.5" y="91">APPROVAL SIGNATURES ON</text>
<text x="154.7" y="94.5">IN WERS CONCERN</text>
<text x="60.5" y="99.1">0.8 Update</text>
<text x="60.5" y="103.6">0.9 Update</text>
<text x="60.5" y="108.1">0.10 Update</text>
<text x="22.8" y="245.2">FRAME</text>
<text x="42.5" y="245.2">1</text>
<text x="56.6" y="245.2">OF</text>
<text x="69" y="245.2">88</text>
<text x="85.8" y="245.2">REV 0.9</text>
<text x="24.3" y="252">PD</text>
<text x="24.3" y="255.7">May 1988</text>
<text x="48.6" y="253.1">3947a1e</text>
<text x="87.3" y="255.7">(Previous editions may NOT be used)</text>
</g>
<g font-size="3">
<text x="22.8" y="67">14. Jan. 2015</text>
<text x="22.8" y="71.5">13. Mar. 2015</text>
<text x="22.8" y="76">20. Mar. 2015</text>
<text x="22.8" y="80.6">26. Mar. 2015</text>
<text x="22.8" y="85.1">29. Apr. 2015</text>
<text x="22.8" y="89.7">12. Jun. 2015</text>
<text x="22.8" y="94.2">23. Jun. 2015</text>
<text x="22.8" y="98.8">14. Jul. 2015</text>
<text x="22.8" y="103.3">22. Jul. 2015</text>
<text x="22.8" y="107.8">28.Oct. 2015</text>
</g>
<g font-size="2.7">
<text x="33.8" y="275.6">Rev 0.10 / 28. Oct 2015</text>
<text x="34.7" y="272.6">MY 2017 (B479/C519) | -------- | - ES H1BT-1A278-AA Cockpit Illumination System Specification – Walter Mayer / Heiner Boehm</text>
<text x="89.3" y="275.6">FORD CONFIDENTIAL AND PROPRIETARY</text>
<text x="178.4" y="275.6">Page 1 of 88</text>
</g>
</svg>
